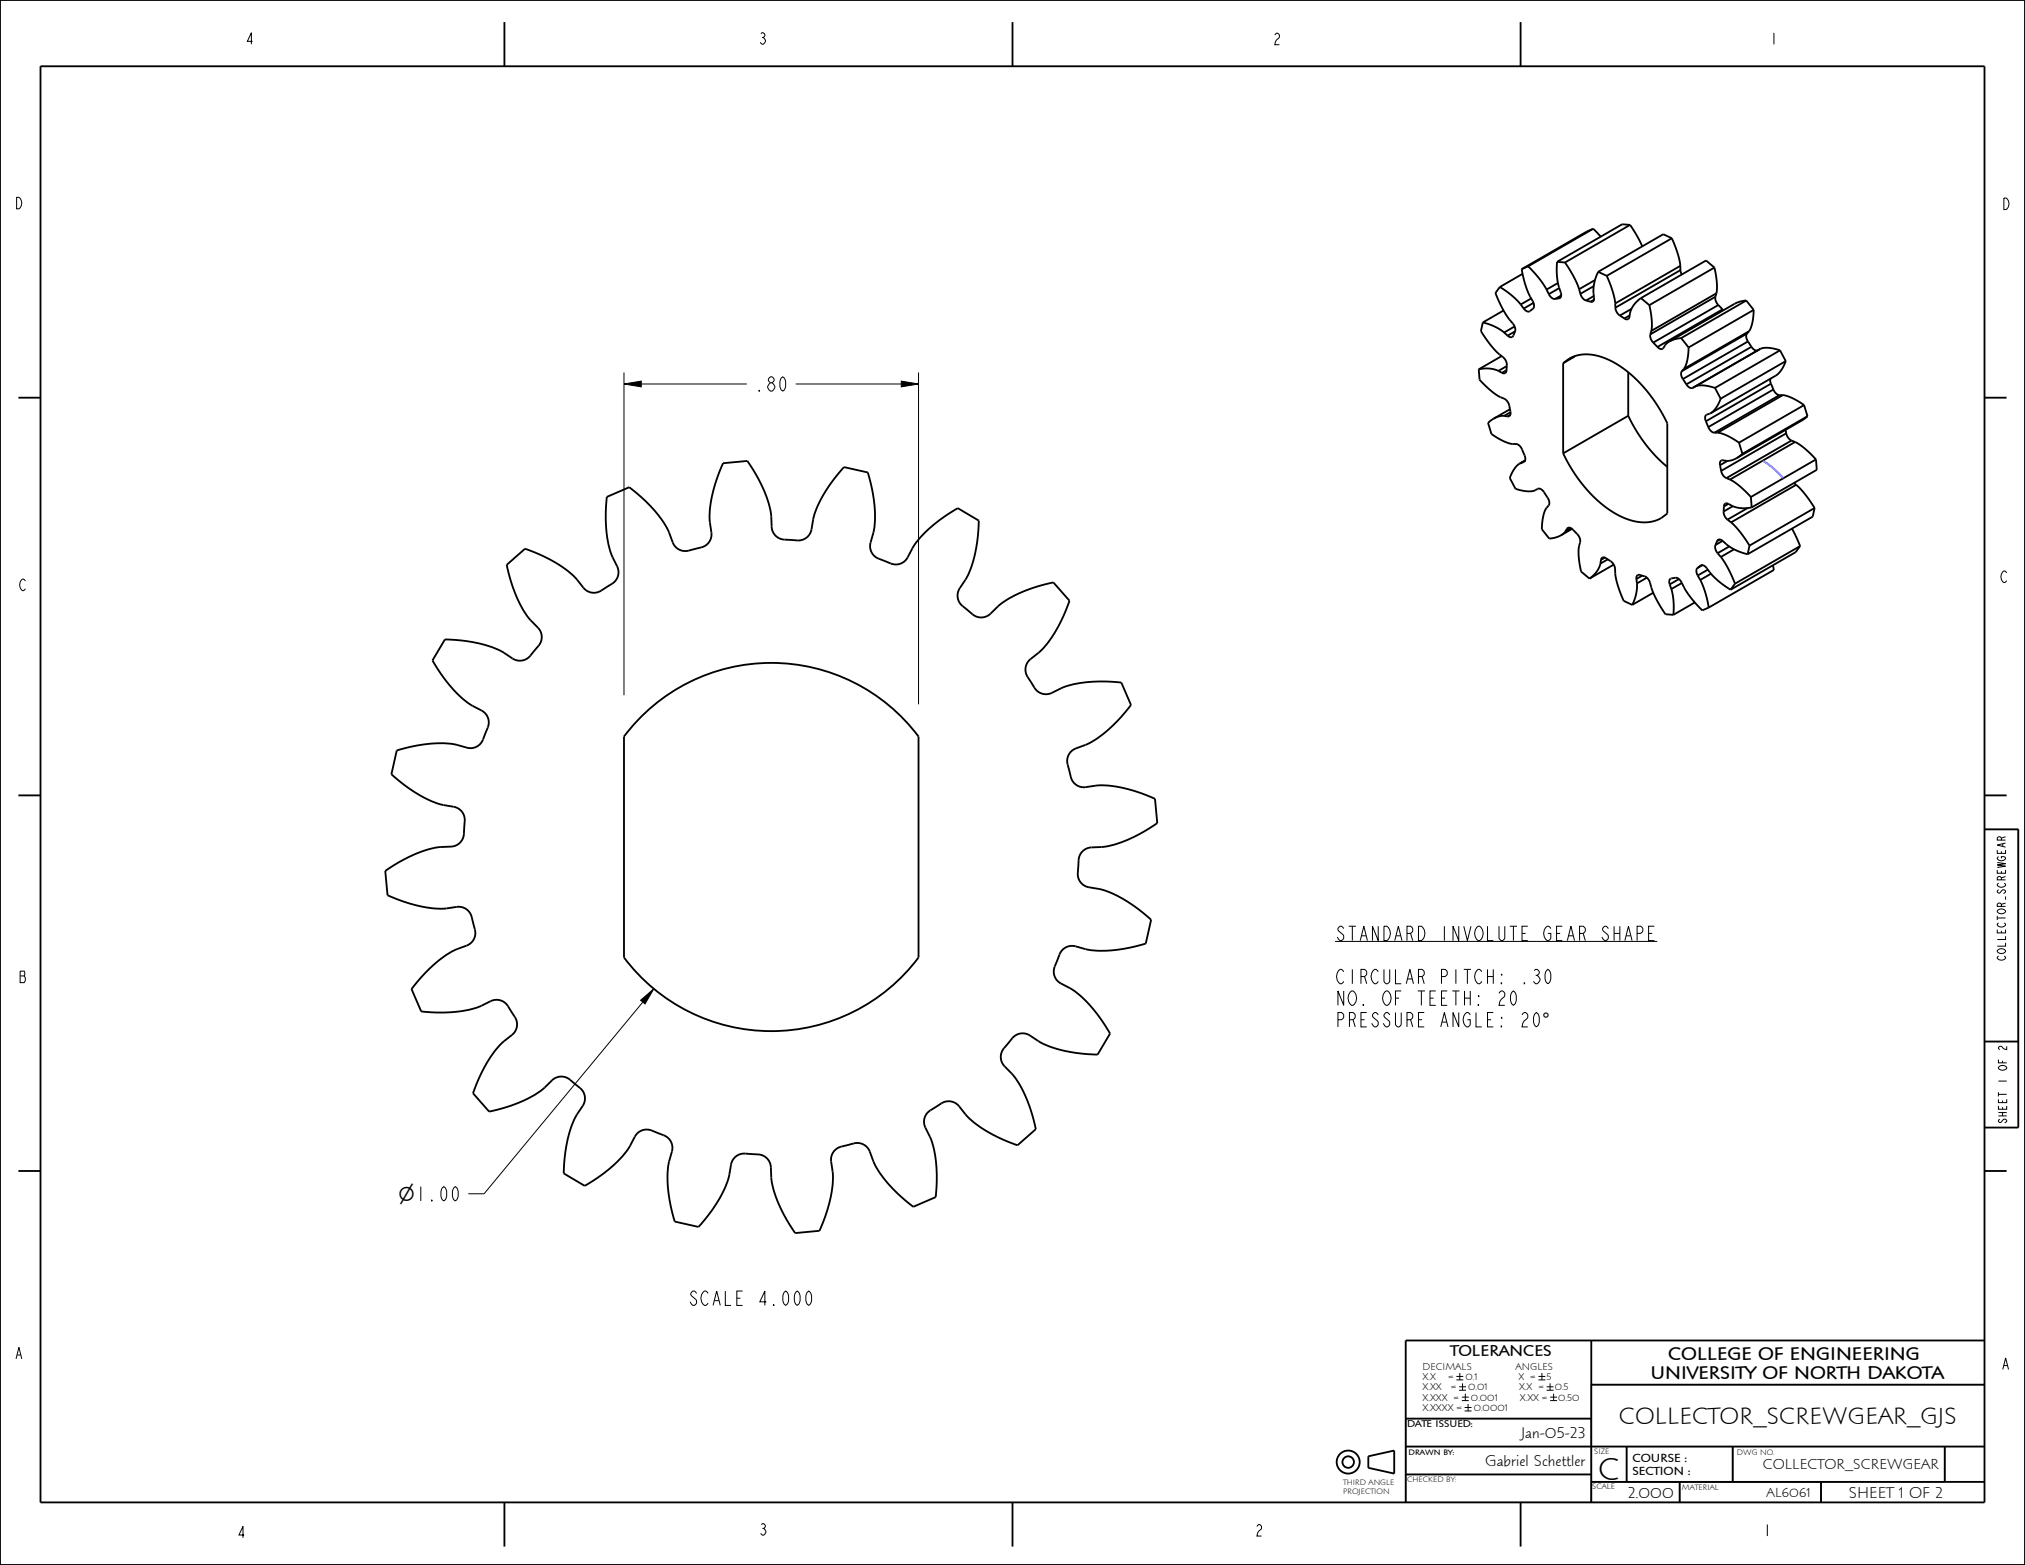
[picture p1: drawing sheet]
<svg xmlns="http://www.w3.org/2000/svg" width="559mm" height="432mm" viewBox="0 0 559 432" stroke-linecap="round" stroke-linejoin="round" font-family="sans-serif">
<g fill="none" stroke="#000" stroke-width=".28">
<path d="M172.2 105.9l4.8-.7v1.5zM172.2 102.8v89M177 105.9h29.1M219.6 105.9h29.1M248.7 105.2l4.8 .7-4.8 .8zM253.5 102.8v91.5M547.6 228.8h9.3v58.6h-9.3zM368.4 259.7h88.9M456.5 255.6h-1.6v3.9h1.6M176.8 276l3.6-3.2-2.4 4.2zM177.4 276.5l-43.8 52.9h-4.4M401.9 379.8h1.9"/>
<path d="M402.8 378.8v1.9M424.5 379.8h1.9M425.5 378.8v1.9M387.9 399.1h159.7v-17.1h-108.5v32.5M401.9 380.7h1.9M402.6 382.6h1.9M402.6 383.6h1.9M403.4 385.5h1.9M403.4 386.4h1.9M403.6 381.7v1.9M404.2 388.3h1.9M404.2 389.3h1.9"/>
<path d="M404.4 384.5v1.9M405.1 387.4v1.9M424.5 380.7h1.9M426.8 382.6h1.9M426.8 383.6h1.9M427.7 381.7v1.9M427.8 385.5h1.9M427.8 386.4h1.9M428.7 384.5v1.9M439.1 391.4h-51.2v23.1h114.6v-5.6M448.9 399.1v9.8M478.1 399.1v9.8"/>
<path d="M536.7 399.1v9.8h-97.6M387.9 406.8h51.2M463.5 408.9v5.6"/>
</g>
<path d="M172.2 105.9l4.8-.7v1.5zM248.7 105.2l4.8 .7-4.8 .8zM176.8 276l3.6-3.2-2.4 4.2z" fill="#000"/>
<g fill="none" stroke="#000" stroke-width=".51">
<path d="M0 0h558.8v431.8h-558.8zM11.2 18.3h536.4v396.2h-536.4zM139.2 6.1v12.2M279.4 6.1v12.2M419.6 6.1v12.2M413.9 79.2l-1.2 1.6v.2a28.7 28.7 0 0 0 3.9 7.2l.9 1.1a2.64 2.64 0 0 1-.5 3.7l-1-.4M413.9 79.2a21.5 21.5 0 0 1 5.7 4.8M419.9 74.3v.1a25.4 25.4 0 0 0 2.4 7.5l.7 1.2a1.76 1.76 0 0 1-.9 2.8 1.44 1.44 0 0 1-1.6-.8M420.2 75.6l-6.3 3.6M421.7 73.5l3 3.3 2.1 3.1M421.7 73.5l-1.8 .8M426.8 79.9l.6 1.3"/>
<path d="M429.7 72.2a18.5 18.5 0 0 0 .5 7.2l.5 1.2a1.17 1.17 0 0 1-.5 1.7M429.7 72.2l2.2 .2M429.9 78.1l-3.1 1.8M430.3 79.5l-2.9 1.7M431.9 72.4l2.4 4 1.5 3.4M435.8 79.8l.3 1.3M439.7 63.1l2 2.2M439.7 63.1l-1.8 .8-18 10.4M439.7 63.1l-18 10.4M439.8 78.9l-3.7 2.2M440.1 77.3l-4.3 2.5M441 75a11.5 11.5 0 0 0-1.3 5.9l.1 1.9-.4 .5h-.5"/>
<path d="M441 75l2.4 1.1M443.4 76.1l.8 1.9a20.1 20.1 0 0 1 1.5 5.7M449.8 62.1l1.8 2.8 1.6 3.1M449.8 62.1l-2.2-.2-17.9 10.3M449.8 62.1l-17.9 10.3M461.3 65.7l.8 1.9a20.1 20.1 0 0 1 1.6 5.8M461.3 65.7l-2.3-1.1-18 10.4M461.3 65.7l-17.9 10.4M463.7 73.4l-18 10.3M463.7 73.4v1.1M463.7 74.5l.4 1.2M463.7 74.5l-17.9 10.4"/>
<path d="M473.1 73.8a17.5 17.5 0 0 1 .5 7.1M473.1 73.8l-2.3-1.9-18 10.4M473.1 73.8l-18 10.4M409.2 89l-.4 2.5a26.6 26.6 0 0 0 4.9 6.3l1 .7a3.4 3.4 0 0 1 1 3.7M409.2 89a14.1 14.1 0 0 1 5.9 2.7M414.4 98.3l-6.3 3.6M414.9 85.7l-5.7 3.3M415.1 91.7l.9 .9M418 90.1l-2.9 1.6M418.1 91.4l-2.1 1.2M419.6 84l.9 1.1M422.5 82.3l-2.9 1.7"/>
<path d="M423.2 83.6l-2.7 1.5M427.4 81.2a2 2 0 0 0 1.7 1.3M430.2 82.3l-1.1 .2M430.6 82.1l-.4 .2M430.8 81.5l-1.7 1M434.5 98.4l-3.1 1.8M436.1 81.1a2.64 2.64 0 0 0 1.6 1.8M437.7 82.9l1.2 .4M439.8 81.7l-2.1 1.2M439.8 82.7l-.9 .6M445.7 83.7l.1 1.2M445.8 84.9a2.91 2.91 0 0 0 1.2 2.2"/>
<path d="M447 87.1l1.3 .8M449.7 87l-1.4 .9M450.2 85.2l-3.2 1.9M452.8 82.3a7 7 0 0 0-3 4.1l-.4 1.5-.5 .2-.6-.2M452.8 82.3l2.3 1.9M455.1 84.2a17.5 17.5 0 0 1 .6 7.1M455.4 92.3a2.64 2.64 0 0 0 .8 2.2M455.7 91.3l-.3 1M456.2 94.5l1.2 1.2M460.7 94.2l-.9 .7-1 1.3a1.26 1.26 0 0 1-1.4-.5M463.9 93.3l-1.8 .3-1.4 .6M463.9 93.3l2.1 2.6"/>
<path d="M466 95.9a10.7 10.7 0 0 1-1.3 5.9M473.4 81.9a2.64 2.64 0 0 0 .8 2.3M473.4 81.9l-18 10.4M473.6 80.9l-17.9 10.4M473.6 80.9l-.2 1M474.2 84.2l1.1 1.2M474.2 84.2l-18 10.3M475.3 85.4l.3 .2M475.3 85.4l-17.9 10.3M481.9 82.9l-1.7 .3-1.3 .5-18.2 10.5M481.9 82.9l-18 10.4M481.9 82.9l2 2.6"/>
<path d="M482.1 92a1.99 1.99 0 0 0 .2 2.2M482.1 92l-18 10.4M482.3 94.2l1 1.5M482.3 94.2l-17.9 10.4M482.6 91.4l-17.9 10.4M482.6 91.4l-.5 .6M483.3 95.7a1.57 1.57 0 0 0 1.8 .9M483.3 95.7l-18 10.4M483.9 85.5a10.7 10.7 0 0 1-1.3 5.9M483.9 85.5l-17.9 10.4M485.1 96.6l-18 10.4M485.8 96.2a7.9 7.9 0 0 1 5.4 .5"/>
<path d="M485.8 96.2l-18 10.4M485.8 96.2l-.7 .4M491.2 96.7l-18 10.3M491.2 96.7l1.6 2.9M492.8 99.6a7.4 7.4 0 0 1-2.7 4l-18 10.4M492.8 99.6l-18 10.4M5.1 109.7h6.1M408.1 101.9l.2 2.9a20.6 20.6 0 0 0 5.7 4.8l1 .4a3.4 3.4 0 0 1 1.7 3.1l.1 .4a.87 .87 0 0 1 0 1 .87 .87 0 0 1-.8 .4M408.1 101.9a8.4 8.4 0 0 1 5.4 .4M412.2 115.5l-1.6 1.2 1 3.1a11.5 11.5 0 0 0 6.7 2.7 2.74 2.74 0 0 1 2.1 2.4l.3 .8a1.35 1.35 0 0 1-.3 1.8l-1 .4M413.5 102.3l1 .6M415.1 114.8l-1.4 .1-1.5 .6"/>
<path d="M415.1 114.8l.9 .1M415.7 102.1l-1.2 .8M415.7 102.2l-.3 .7h-.9M415.8 101l-2.3 1.3M416.7 112.9l-4.5 2.6M416.8 114.5l-.8 .4M416.8 113.7l-1.7 1.1M431.4 100.2l1.6-1.2a12.3 12.3 0 0 1 12.1 .8 37.3 37.3 0 0 1 15 17v24.9l-1.7 1.2a12.3 12.3 0 0 1-12-.9 37.3 37.3 0 0 1-15-16.9M431.4 100.2v24.9M449.3 114.7a41 41 0 0 0 10.8 14.1M449.3 102.7v12M449.3 114.7l-17.9 10.4"/>
<path d="M464.1 102.4a1.99 1.99 0 0 0 .3 2.2M464.4 104.6l.9 1.5M464.7 101.8l-.6 .6M465.3 106.1a1.57 1.57 0 0 0 1.8 .9M467.8 106.6a7.9 7.9 0 0 1 5.4 .4M467.8 106.6l-.7 .4M470.7 116.2l.7 1.6M471.4 117.8a2.27 2.27 0 0 0 1.7 1.6M472.1 114l-1.1 .4a1.3 1.3 0 0 0-.3 1.8M473.1 119.4h.9M473.2 107l1.6 3M474 119.4a13.2 13.2 0 0 1 5.9 2.7"/>
<path d="M474.8 110a7.4 7.4 0 0 1-2.7 4M488.5 104.5l.2 1.4M488.7 105.9l.7 1.6M488.7 105.9l-18 10.3M489.4 107.5a2.27 2.27 0 0 0 1.7 1.5M489.4 107.5l-18 10.3M491.1 109h.9M491.1 109l-18 10.4M492 109a13.2 13.2 0 0 1 5.8 2.8M492 109l-18 10.4M492.7 118.6l.2 1M492.9 119.6a2.81 2.81 0 0 0 1.5 1.9"/>
<path d="M492.9 119.6l-18 10.3M497.8 111.8l-17.9 10.3M497.8 111.8l1 3M498.8 114.8l-1.6 1.2-17.9 10.4M498.8 114.8l-18 10.4M547.6 109.7h6.1M419.4 127.9a7.4 7.4 0 0 0-2.8 4l1.6 3a7.9 7.9 0 0 0 5.4 .4l.7-.4a1.57 1.57 0 0 1 1.8 .9l.2 .4a3.3 3.3 0 0 1 1.1 3.1l-.6 .8a10.7 10.7 0 0 0-1.3 5.9l2 2.6 1.9-.3 1.4-.6M420.9 127l-1.5 .9M474.6 128.4l.3 1.5M474.9 129.9a2.81 2.81 0 0 0 1.5 2M475.7 139.7l-.1 1.4M476.4 131.9l1 .4"/>
<path d="M476.7 127.2l-2.1 1.2M477 139l-1.3 .7M477 139h-.9l-.4 .7M477 139l1 .6a8.4 8.4 0 0 0 5.4 .4M477.4 132.3a20.6 20.6 0 0 1 5.8 4.8M478.2 139.7l-2.6 1.4M479.3 126.4l-1.9 .7h-2.4a1.14 1.14 0 0 0-.4 1.3M479.9 122.1l.9 3.1M480.8 125.2l-1.5 1.2M483.2 137.1l.2 2.9M494.4 121.5l1 .4M494.4 121.5l-18 10.4"/>
<path d="M495 133.3l.7 .5M495.4 121.9a20.6 20.6 0 0 1 5.7 4.9M495.4 121.9l-18 10.4M495.7 133.8a26.9 26.9 0 0 1 5 6.4M495.7 133.8l-18 10.3M501.1 126.8l-17.9 10.3M501.1 126.8l.2 2.8-17.9 10.4M139.8 155.9l5.1-4.5 1 .4a30.8 30.8 0 0 1 15.6 10.9 4 4 0 0 0 5.4-.4 7.1 7.1 0 0 0 3.6-3.4 3.7 3.7 0 0 0-.2-2.6 26.6 26.6 0 0 1-3.1-15l.3-4.2 6.1-2.7a34.2 34.2 0 0 1 11.1 12.6 6.9 6.9 0 0 0 2.1 4.3 4.9 4.9 0 0 0 5 .2 4.9 4.9 0 0 0 4.2-2.6 6.9 6.9 0 0 0-.1-4.8 34.2 34.2 0 0 1 3.6-16.3l6.7-.6 .6 .9a30.8 30.8 0 0 1 6.2 17.9 4 4 0 0 0 4.6 2.9 7.1 7.1 0 0 0 5-.6 3.7 3.7 0 0 0 1.3-2.3 26.6 26.6 0 0 1 6.3-13.9l2.7-3.2 6.6 1.5a34.2 34.2 0 0 1 1.5 16.6 6.9 6.9 0 0 0-.8 4.7 4.9 4.9 0 0 0 3.9 3.1 4.9 4.9 0 0 0 5 .4 6.9 6.9 0 0 0 2.7-3.9 34.2 34.2 0 0 1 12.5-11.1l5.8 3.4v1.1a30.8 30.8 0 0 1-5.6 18.2 4 4 0 0 0 2 5.1 7.1 7.1 0 0 0 4.4 2.4 3.7 3.7 0 0 0 2.4-1.1 26.6 26.6 0 0 1 13.3-7.6l4.1-1 4.4 5.1a34.2 34.2 0 0 1-8.5 14.3 6.9 6.9 0 0 0-3.4 3.4 4.9 4.9 0 0 0 1.3 4.8 4.9 4.9 0 0 0 3.8 3.2 6.9 6.9 0 0 0 4.5-1.6 34.2 34.2 0 0 1 16.6-1.6l2.7 6.2-.7 .9a30.8 30.8 0 0 1-15.1 11.4 4 4 0 0 0-1.4 5.3 7.1 7.1 0 0 0 2.1 4.5 3.7 3.7 0 0 0 2.6 .6 26.6 26.6 0 0 1 15.2 1.6l3.9 1.6 .6 6.7a34.2 34.2 0 0 1-15.3 6.6 6.9 6.9 0 0 0-4.8 .8 4.9 4.9 0 0 0-1.6 4.6 4.9 4.9 0 0 0 1 4.8 6.9 6.9 0 0 0 4.7 1.4 34.2 34.2 0 0 1 14.3 8.5l-1.4 6.5-1 .3a30.8 30.8 0 0 1-19.1 .4 4 4 0 0 0-4.1 3.5 7.1 7.1 0 0 0-1 4.8 3.7 3.7 0 0 0 1.8 2.1 26.6 26.6 0 0 1 11.3 10.2l2.2 3.6-3.4 5.8a34.2 34.2 0 0 1-16.3-3.7 6.9 6.9 0 0 0-4.3-2.2 4.9 4.9 0 0 0-4.1 2.8 4.9 4.9 0 0 0-2 4.5 6.9 6.9 0 0 0 3 3.8 34.2 34.2 0 0 1 6.6 15.3l-5 4.5-1-.4a30.8 30.8 0 0 1-15.6-10.9 4 4 0 0 0-5.4 .4 7.1 7.1 0 0 0-3.7 3.4 3.7 3.7 0 0 0 .3 2.6 26.6 26.6 0 0 1 3.1 15l-.3 4.2-6.2 2.7a34.2 34.2 0 0 1-11-12.6 6.9 6.9 0 0 0-2.2-4.3 4.9 4.9 0 0 0-4.9-.2 4.9 4.9 0 0 0-4.3 2.6 6.9 6.9 0 0 0 .2 4.8 34.2 34.2 0 0 1-3.7 16.3l-6.7 .6-.6-.9a30.8 30.8 0 0 1-6.2-17.9 4 4 0 0 0-4.6-2.9 7.1 7.1 0 0 0-4.9 .6 3.7 3.7 0 0 0-1.4 2.3 26.6 26.6 0 0 1-6.2 13.9l-2.7 3.2-6.6-1.5a34.2 34.2 0 0 1-1.5-16.6 6.9 6.9 0 0 0 .7-4.7 4.9 4.9 0 0 0-3.9-3.1 4.9 4.9 0 0 0-4.9-.4 6.9 6.9 0 0 0-2.7 3.9 34.2 34.2 0 0 1-12.5 11.1l-5.8-3.4v-1.1a30.8 30.8 0 0 1 5.5-18.2 4 4 0 0 0-2-5.1 7.1 7.1 0 0 0-4.3-2.4 3.7 3.7 0 0 0-2.5 1.1 26.6 26.6 0 0 1-13.2 7.6l-4.1 1-4.5-5.1a34.2 34.2 0 0 1 8.6-14.3 6.9 6.9 0 0 0 3.4-3.4 4.9 4.9 0 0 0-1.4-4.8 4.9 4.9 0 0 0-3.7-3.2 6.9 6.9 0 0 0-4.5 1.6 34.2 34.2 0 0 1-16.7 1.6l-2.6-6.2 .6-.8a30.8 30.8 0 0 1 15.2-11.5 4 4 0 0 0 1.3-5.3 7.1 7.1 0 0 0-2.1-4.5 3.7 3.7 0 0 0-2.6-.6 26.6 26.6 0 0 1-15.1-1.6l-4-1.6-.6-6.7a34.2 34.2 0 0 1 15.4-6.6 6.9 6.9 0 0 0 4.7-.8 4.9 4.9 0 0 0 1.7-4.6 4.9 4.9 0 0 0-1.1-4.8 6.9 6.9 0 0 0-4.6-1.4 34.2 34.2 0 0 1-14.4-8.5l1.5-6.5 1-.3a30.8 30.8 0 0 1 19-.4 4 4 0 0 0 4.2-3.5 7.1 7.1 0 0 0 1-4.8 3.7 3.7 0 0 0-1.8-2 26.6 26.6 0 0 1-11.3-10.3l-2.3-3.6 3.5-5.8a34.2 34.2 0 0 1 16.3 3.7 6.9 6.9 0 0 0 4.3 2.2 4.9 4.9 0 0 0 4.1-2.8 4.9 4.9 0 0 0 1.9-4.5 6.9 6.9 0 0 0-2.9-3.8 34.2 34.2 0 0 1-6.7-15.3zM431.9 146.6l-1.1 1.1M432.4 145.9l.2-.2a1.26 1.26 0 0 1 1.5 .5 4.2 4.2 0 0 1 2 3.2l-.3 1.2a17.5 17.5 0 0 0 .5 7.1l2.3 1.9M432.4 145.9l-.5 .7M433 145.6l-.6 .3"/>
<path d="M433.5 145.7l-1.6 .9M433.8 145.9l-3 1.8M441.6 155.5a7 7 0 0 1-3 4.1M441.8 154.5l.2-.5 .4-.2a4.1 4.1 0 0 1 3.3 3.2v1.2a24.7 24.7 0 0 0 2.4 7.6l2.3 1.1M441.8 154.5l-.2 1M442.9 153.9l-1.1 .6M443.7 154.3l-2.1 1.2M445.3 155.8l-6.7 3.8M451.6 159.8l.1-1 .6-.2a3 3 0 0 1 3 2.2l1.4 3.8 2.9 4.9 2.2 .1M451.6 159.8l.1 1.2M453.2 158.8l-1.6 1M454.5 159.4l-2.8 1.6"/>
<path d="M463.3 159.8l-2.5 1.4M468.4 156.7l.2-.1a1.31 1.31 0 0 1 1.3-.7 1.31 1.31 0 0 1 1.1 .9l.8 1.1a21.5 21.5 0 0 0 5.8 4.8M468.4 156.7a1.71 1.71 0 0 0 .1 2.1M468.5 158.8l.7 1.2M469.8 155.9l-1.4 .8M471.3 157.2l-2.8 1.6M472.2 158.3l-3 1.7M473.4 150.4a2.41 2.41 0 0 0 .6 2.2M473.8 149.3l-.4 1.1M473.8 149.3l.3-.3a1.04 1.04 0 0 1 1.3 .3l1 .8a14.1 14.1 0 0 0 5.9 2.8M474 152.6l.9 1.1M474.6 148.9l-.8 .4"/>
<path d="M474.9 153.7l.1 .2a30 30 0 0 1 3.8 7.1M475.4 149.2l-2 1.2M475.6 141.1a2.87 2.87 0 0 0 1.1 2.3M476.7 143.4l1 .7M477.2 150.8l-3.2 1.8M477.7 144.1a26.9 26.9 0 0 1 5.1 6.4M478.5 151.6l-3.6 2.1M482.2 140.2l-5.5 3.2M482.8 150.5l-.5 2.4M489.3 156l.2 1.3-18 10.3M494.5 145.9l2.2 4.8M496.7 150.7l-17.9 10.3"/>
<path d="M496.7 150.7l-1.2 1.6-17.9 10.4M500.7 140.2l-17.9 10.3M500.7 140.2l-.5 2.3-17.9 10.4M451.7 161a11.5 11.5 0 0 1-1.3 5.9M456.2 163.5l-5.8 3.4M460.8 161.2a1.18 1.18 0 0 1 0-1.3 1.18 1.18 0 0 1 1.2-.4 1.79 1.79 0 0 1 2.1 1.2l2 3.6 3.6 4.1 1.8-.8M460.8 161.2l.4 1.3M461.2 162.5a18.5 18.5 0 0 1 .6 7.1M464.1 160.9l-2.9 1.6M467.7 166.2l-5.9 3.4M469.2 160a25.4 25.4 0 0 1 2.3 7.6M478.8 161l-1.2 1.7"/>
<path d="M176.6 198.1a50.8 50.8 0 0 1 76.9 5.1v61a50.8 50.8 0 0 1-81.3 0v-61zM5.1 219.5h6.1M547.6 219.5h6.1M547.6 228.8h9.3v82.3h-9.3M547.6 287.4h9.3M5.1 323.1h6.1M547.6 323.1h6.1M439.1 369.9v44.6M547.6 369.9h-159.7v44.6M387.9 399.1h159.7M387.9 391.4h51.2M439.1 382h108.5"/>
<path d="M448.9 399.1v9.8M478.1 399.1v9.8M536.7 399.1v9.8M139.2 414.5v12.2M279.4 414.5v12.2M377.6 401.8l7.1-1.6v6.4l-7.1-1.6zM387.9 406.8h51.2M419.6 414.5v12.2M439.1 408.9h108.5M463.5 408.9v5.6M502.5 408.9v5.6"/>
<circle cx="372" cy="403.4" r="3.2"/>
<circle cx="372" cy="403.4" r="1.59"/>
</g>
<!-- layer: 03___PRT_ALL_CURVES -->
<path d="M486.4 127.1l2.6 1.8 3.1 3" fill="none" stroke="#00f" stroke-width=".51"/>
<text font-size="8.8" x="441" y="408.2">C</text>
<text font-size="6.6" x="446.7" y="392.9">COLLECTOR_SCREWGEAR_GJS</text>
<g font-size="5.5">
<text x="425.6" y="283.3">°</text>
<text x="109.8" y="331.4">⌀1.00</text>
<text x="109.8" y="331.4">⌀</text>
</g>
<g font-size="5.2">
<text x="208.1" y="107.9">.80</text>
<text x="368.4" y="259.5">STANDARD INVOLUTE GEAR SHAPE</text>
<text x="368.4" y="271.4">CIRCULAR PITCH: .30</text>
<text x="368.4" y="277.4">NO. OF TEETH: 20</text>
<text x="368.4" y="283.3">PRESSURE ANGLE: 20 °</text>
<text x="190.3" y="360.2">SCALE 4.000</text>
<text x="460.3" y="375.2">COLLEGE OF ENGINEERING</text>
<text x="455.4" y="380.6">UNIVERSITY OF NORTH DAKOTA</text>
</g>
<g font-size="4.4">
<text x="400.2" y="374.2">TOLERANCES</text>
<text x="419.7" y="396.8">Jan-05-23</text>
<text x="409.8" y="404.5">Gabriel Schettler</text>
<text x="449.2" y="413.2">2.000</text>
<text x="510.2" y="413.2">SHEET 1 OF 2</text>
</g>
<g font-size="4.1">
<text x="67.6" y="12.2">4</text>
<text x="209.2" y="12.2">3</text>
<text x="351.1" y="12.3">2</text>
<text x="488.2" y="12.2">1</text>
<text x="3.9" y="57.6">D</text>
<text x="552.3" y="57.8">D</text>
<text x="551.8" y="160.7">C</text>
<text x="5.1" y="163">C</text>
<text x="5.1" y="271.1">B</text>
<text x="3.9" y="374.9">A</text>
<text x="552.2" y="377.8">A</text>
<text x="65.3" y="424.3">4</text>
<text x="209.3" y="423.6">3</text>
<text x="346.2" y="423.8">2</text>
<text x="486.4" y="423.8">1</text>
</g>
<text font-size="4" x="486.5" y="405.4">COLLECTOR_SCREWGEAR</text>
<text font-size="3.7" x="487.5" y="413">AL6061</text>
<g font-size="3.3">
<text x="450.4" y="403.4">COURSE :</text>
<text x="450.4" y="406.9">SECTION :</text>
</g>
<g font-size="3">
<text x="553.4" y="264.3" transform="rotate(-90 553.4 264.3)">COLLECTOR_SCREWGEAR</text>
<text x="553.8" y="310.2" transform="rotate(-90 553.8 310.2)">SHEET 1 OF 2</text>
</g>
<g font-size="2.8">
<text x="392.6" y="377.9">DECIMALS</text>
<text x="418.2" y="377.9">ANGLES</text>
<text x="392.6" y="380.7">X.X</text>
<text x="392.6" y="383.6">X.XX</text>
<text x="399.7" y="380.7">=</text>
<text x="400.5" y="383.6">=</text>
<text x="404.4" y="380.7">0.1</text>
<text x="405.2" y="383.6">0.01</text>
<text x="419" y="380.7">X =</text>
<text x="419.2" y="383.6">X.X =</text>
<text x="426.8" y="380.7">5</text>
<text x="429" y="383.6">0.5</text>
<text x="392.6" y="386.4">X.XXX =</text>
<text x="392.6" y="389.3">X.XXXX =</text>
<text x="405.9" y="386.4">0.001</text>
<text x="406.7" y="389.3">0.0001</text>
<text x="419.4" y="386.4">X.XX =</text>
<text x="430" y="386.4">0.50</text>
<text x="388.3" y="393.7">DATE ISSUED:</text>
</g>
<g font-size="2.2">
<text x="388.7" y="401.4">DRAWN BY:</text>
<text x="439.9" y="401.3">SIZE</text>
<text x="479.3" y="401.5">DWG NO.</text>
<text x="370.6" y="409.8">THIRD ANGLE</text>
<text x="370.6" y="412.1">PROJECTION</text>
<text x="388.3" y="408.9">CHECKED BY:</text>
<text x="439.4" y="410.9">SCALE</text>
<text x="464.1" y="411.1">MATERIAL</text>
</g>
</svg>
